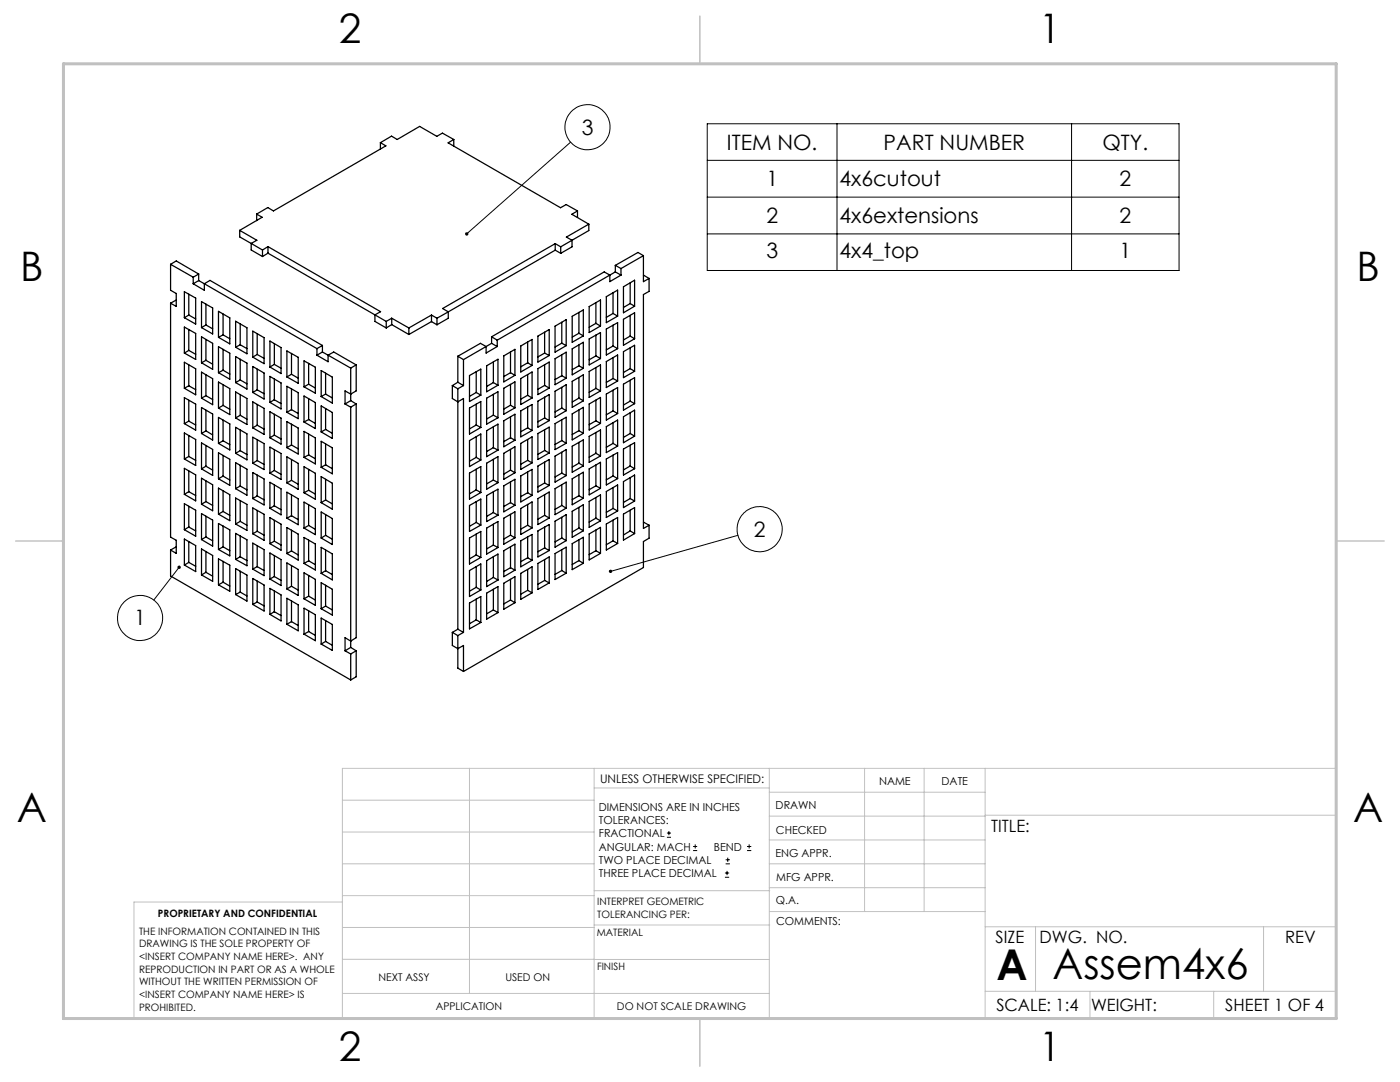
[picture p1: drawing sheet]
<svg xmlns="http://www.w3.org/2000/svg" width="279mm" height="216mm" viewBox="0 0 279 216" stroke-linecap="round" stroke-linejoin="round" font-family="sans-serif">
<g fill="none" stroke="#000" stroke-width=".2">
<path d="M113.9 28.4l-20.8 18.3M141.1 24.7h94.2v29.3h-94.2zM141.1 39.3h94.2M141.1 32h94.2M167 24.7v29.3M213.9 24.7v29.3M141.1 46.7h94.2M35.7 113.2l-5 6.5M147.2 106.8l-25.4 7.2M133.1 167.1h.8M133.1 166.2h.8M133.5 165.8v.9"/>
<path d="M138.3 169.7h.8M138.3 168.9h.8M138.7 168.5v.8M144.7 175h.8M144.7 174.2h.8M144.8 172.4h.9M144.8 171.6h.9M145.1 173.8v.8M145.2 171.1v.9M149.1 169.7h.8M149.1 168.9h.8M149.5 168.5v.8"/>
<circle cx="117.3" cy="25.4" r="4.5"/>
<circle cx="151.6" cy="105.6" r="4.5"/>
<circle cx="28" cy="123.3" r="4.5"/>
</g>
<g fill="none" stroke="#c0c0c0" stroke-width=".2">
<path d="M68.3 159.7h50.3M93.7 153.3v44.9M118.6 153.3v49.9M118.6 157.2h34.9M153.5 153.3v49.9M153.5 158.1h43.1M172.5 153.3v28.6M184.4 153.3v28.6M196.6 153.3v49.9M68.3 180h-41.6v23.2h240v-49.9h-198.4v49.9M68.3 178.7h50.3M68.3 172.4h50.3"/>
<path d="M68.3 166h50.3M118.6 177.7h35M153.5 167.6h43.1M153.5 162.8h43.1M153.5 172.4h43.1M153.5 177.1h43.1M196.6 162.7h70.1M68.3 198.2h85.2M68.3 191.4l85.2 .1M68.3 185.1h50.3M118.6 184.6h35M153.6 181.9h43"/>
<path d="M196.6 197.8h70.1M196.6 184.9h70.1M206.7 184.9v12.9M217.5 197.8v5.4M242.2 197.8v5.4M252.2 184.9v12.9"/>
</g>
<path d="M139.7 3.2v9.5M3.1 107.9h9.6M266.7 107.9h9.5M139.7 203.2v9.6" fill="none" stroke="#c0c0c0" stroke-width=".3"/>
<path d="M12.7 12.7h254v190.5h-254z" fill="none" stroke="#c0c0c0" stroke-width=".6"/>
<path d="M35.5 113a.34 .34 0 0 0 0 .4 .34 .34 0 0 0 .5 0 .34 .34 0 0 0-.1-.5l-.2 .3 .2-.3zM121.6 113.8l-.1 .3 .3-.1-.3 .1a.34 .34 0 0 0 .5 .2 .34 .34 0 0 0 .1-.5 .34 .34 0 0 0-.5 0zM93 46.4l-.2 .2 .1 .3 .2-.2-.2 .2a.34 .34 0 0 0 .5 0 .34 .34 0 0 0 0-.4 .34 .34 0 0 0-.4-.1z" fill="#000"/>
<g fill="none" stroke="#000" stroke-width=".25">
<path d="M75.9 28.5l1.1 .6-22.4 13-1.2-.7-2.2 1.3M75.9 28.5v1.3M90.6 27.8l-2.3-1.2-1.1 .6-3.5-2-4.4 2.6-1.2-.6-2.2 1.3M90.6 27.8l-1.2 .7 22.5 13 1.1-.7 2.3 1.3M90.6 27.8v1.3M34 52.7v5.2l1.2 .7v2.5l-1.2-.6M34 52.7l4.6 2.6M34 52.7l1.2-.6 4.5 2.6M35.2 59.9l-1.2 .6M36.8 58.2l2.3 1.3v5.2l-2.3-1.3zM37.7 58.7v4.2M38.6 55.3v1.3"/>
<path d="M38.6 56.6l2.2 1.3v-1.3M39.7 56l-1.1 .6M39.7 56l1.1 .6M39.7 54.7l-1.1 .6M39.7 54.7v1.3M40.8 56.6l22.5 13M40.8 56.6l1.1-.6 22.4 12.9M47.8 46l3.5 1.9-1.2 .7M47.8 46v1.3l2.3 1.3M50.1 48.6l2.3 1.3M50.1 48.6v1.3l2.3 1.3M51.2 42.7l1.1 .7-4.5 2.6"/>
<path d="M51.2 42.7v1.3M52.4 49.9v1.3M53.5 50.5l23.6 13.6M53.5 49.2l22.5 13-1.2 .6v1.3l2.3 1.3M53.5 49.2l-1.1 .7M53.5 49.2v1.3M53.5 50.5l-1.1 .7M110.8 48.6l1.1 .6M110.8 48.6l-22.5 13 1.2 .6M110.8 48.6v1.3M110.8 49.9l-21.3 12.3M110.8 49.9l1.1 .7"/>
<path d="M111.9 49.2v1.4M115.3 42.1l-1.2 .7 3.4 1.9M115.3 42.1v1.3M117.5 44.7l-4.5 2.6 1.2 .6v1.3l-2.3 1.4M117.5 44.7v1.3l-5.6 3.2M121 59.2l2.3-1.3v5.2l-2.3 1.3zM121.7 54.9l-22.5 13M121.7 54.9v1.3l2.2-1.3M121.7 54.9l-1.1-.6-22.5 12.9M122.3 58.4v4.1M122.8 54.3l1.1 .6M122.8 54.3l-1.1 .6"/>
<path d="M122.8 53l1.1 .6M122.8 53v1.3M123.9 53.6v1.3M124.4 57.2l2.2-1.3v5.2l-2.2 1.3zM125.8 56.4v4.2M128.4 51l-4.5 2.6M128.4 51v5.2l1.1-.6M128.4 51l-1.1-.6-4.5 2.6M128.4 54.9l1.1 .7M129.5 55.6v2.5l-1.1 .7v46.6l1.1-.6M34 60.5v46.7l1.2 .6v2.6l-1.2-.7M36.8 65.3l2.3 1.2v5.2l-2.3-1.3z"/>
<path d="M36.8 72.3l2.3 1.3v5.2l-2.3-1.3zM36.8 79.3l2.3 1.3v5.2l-2.3-1.3zM37.7 62.9l1.4 .7M37.7 65.8v4.1M37.7 72.8v4.2M37.7 79.9v4.1M37.7 62.9l-.9 .5M37.7 69.9l1.4 .8M37.7 69.9l-.9 .5M37.7 77l1.4 .8M37.7 77l-.9 .5M40.2 60.2l2.2 1.3v5.1l-2.2-1.2z"/>
<path d="M40.2 67.2l2.2 1.3v5.2l-2.2-1.3zM40.2 74.3l2.2 1.3v5.2l-2.2-1.4zM41.1 64.8l1.3 .8M41.1 79l1.3 .7M41.1 60.7v4.1M41.1 67.7v4.2M41.1 74.8v4.2M41.1 64.8l-.9 .6M41.1 71.9l1.3 .8M41.1 71.9l-.9 .5M41.1 79l-.9 .4M43.6 62.1l2.3 1.3v5.2l-2.3-1.3z"/>
<path d="M43.6 69.2l2.3 1.3v5.2l-2.3-1.3zM43.6 76.2l2.3 1.3v5.2l-2.3-1.3zM44.5 66.8l1.4 .8M44.5 73.9l1.4 .7M44.5 62.7v4.1M44.5 69.7v4.2M44.5 76.8v4.1M44.5 66.8l-.9 .5M44.5 73.9l-.9 .5M47 64.1l2.3 1.3v5.2l-2.3-1.3zM47 71.2l2.3 1.3v5.1l-2.3-1.3zM47 78.2l2.3 1.3v5.2l-2.3-1.3z"/>
<path d="M47.9 68.8l1.4 .8M47.9 75.8l1.4 .8M47.9 64.6v4.2M47.9 71.7v4.1M47.9 78.7v4.2M47.9 68.8l-.9 .5M47.9 75.8l-.9 .5M50.4 66.1l2.3 1.3v5.2l-2.3-1.3zM50.4 73.1l2.3 1.3v5.2l-2.3-1.3zM51.3 70.7l1.4 .8M51.3 66.6v4.1M51.3 73.7v4.1"/>
<path d="M51.3 70.7l-.9 .6M51.3 77.8l1.4 .8M51.3 77.8l-.9 .5M53.9 68.1l2.2 1.3v5.1l-2.2-1.3zM53.9 75.1l2.2 1.3v5.2l-2.2-1.3zM54.8 72.7l1.3 .8M54.8 79.8l1.3 .7M54.8 68.6v4.1M54.8 75.6v4.2M54.8 72.7l-.9 .5M54.8 79.8l-.9 .5M57.3 70l2.2 1.3v5.2l-2.2-1.3z"/>
<path d="M57.3 77.1l2.2 1.3v5.1l-2.2-1.2zM58.2 74.7l1.3 .8M58.2 70.5v4.2M58.2 77.6v4.1M58.2 74.7l-.9 .5M60.7 72l2.2 1.3v5.2l-2.2-1.3zM60.7 79l2.2 1.3v5.2l-2.2-1.3zM61.6 76.7l1.3 .7M61.6 72.5v4.2M61.6 79.6v4.1M61.6 76.7l-.9 .5M63.3 69.6v1.3"/>
<path d="M63.3 70.9l2.2 1.3v-1.3M64.1 73.9l2.2 1.3v5.2l-2.2-1.3zM64.3 70.2l-1 .7M64.3 70.2l1.2 .7M64.3 68.9l-1 .7M64.3 68.9v1.3M65 78.6l1.3 .8M65 74.5v4.1M65 78.6l-.9 .5M65.5 70.9l4.5 2.5M65.5 70.9l1.1-.7 4.5 2.6M70 73.4v6.5"/>
<path d="M70 79.9l-1.1 .7M70 79.9l1.1 .7M71.1 72.8v5.2l-1.1 .6-1.1-.6v2.6M71.1 72.8l-1.1 .6M77.1 64.1v1.3M78.2 63.5l3.4 1.9M78.2 63.5l-1.1 .6M78.2 64.8l3.4 1.9M78.2 63.5v1.3M78.2 64.8l-1.1 .6M81.6 65.4v1.3M86.1 62.9l1.1 .6"/>
<path d="M86.1 62.9l-4.5 2.5M86.1 62.9v1.3M86.1 64.2l-4.5 2.5M86.1 64.2l1.1 .6M87.2 63.5v1.3M89.5 62.2l-2.3 1.3M89.5 62.2v1.3l-2.3 1.3M90.3 76.9v2.6l1.1 .7 1.1-.7v46.7M90.3 76.9l1.1 .7M91.4 71.1v5.2M91.4 77.6v48M91.4 71.1l1.1 .7"/>
<path d="M91.4 76.3l1.1 .6M91.4 76.3l-1.1 .6M92.5 76.9l-1.1 .7M92.5 71.8v5.1M93.7 74.9l2.3-1.2v5.1l-2.3 1.3zM95 78.3l-1.3 .8M95 74.2v4.1M95 78.3l1 .5M97.1 73l2.3-1.3v5.2l-2.3 1.3zM97.1 79.4l2.3-1.2v5.2l-2.3 1.2zM98.1 68.5l-5.6 3.3M98.1 68.5l1.1 .6"/>
<path d="M98.1 67.2l1.1 .7M98.1 67.2v1.3M98.5 76.3l-1.4 .8M98.5 72.2v4.1M98.5 78.7v4.1M98.5 76.3l.9 .6M99.2 69.1l-2.2 1.3v-1.3l-1.1-.6-4.5 2.6M99.2 67.9v1.2M100.5 71l2.3-1.3v5.2l-2.3 1.3zM100.5 77.5l2.3-1.3v5.2l-2.3 1.3zM101.9 74.4l-1.4 .7M101.9 70.2v4.2"/>
<path d="M101.9 76.7v4.2M101.9 74.4l.9 .5M103.9 69l2.3-1.3v5.2l-2.3 1.3zM103.9 75.5l2.3-1.3v5.2l-2.3 1.3zM105.3 72.4l-1.4 .8M105.3 68.3v4.1M105.3 74.8v4.1M105.3 72.4l.9 .5M105.3 78.9l-1.4 .8M105.3 78.9l.9 .5M107.4 67.1l2.2-1.3v5.1l-2.2 1.3zM107.4 73.6l2.2-1.4v5.2l-2.2 1.3z"/>
<path d="M108.7 70.4l-1.3 .8M108.7 76.9l-1.3 .8M108.7 66.3v4.1M108.7 72.8v4.1M108.7 79.2v4.2M108.7 70.4l.9 .5M108.7 76.9l.9 .5M110.8 65.1l2.2-1.3v5.2l-2.2 1.3zM110.8 71.6l2.2-1.3v5.2l-2.2 1.3zM110.8 78.1l2.2-1.3v5.2l-2.2 1.3zM112.1 68.5l-1.3 .8M112.1 64.3v4.2"/>
<path d="M112.1 70.8v4.2M112.1 77.3v4.1M112.1 68.5l.9 .5M112.1 75l-1.3 .7M112.1 75l.9 .5M114.2 63.1l2.2-1.3v5.2l-2.2 1.3zM114.2 69.6l2.2-1.3v5.2l-2.2 1.3zM114.2 76.1l2.2-1.3v5.2l-2.2 1.3zM115.5 79.4l-1.3 .8M115.5 66.5l-1.3 .8M115.5 62.3v4.2M115.5 68.8v4.2"/>
<path d="M115.5 75.3v4.1M115.5 66.5l.9 .5M115.5 73l-1.3 .8M115.5 73l.9 .5M115.5 79.4l.9 .6M117.6 61.2l2.2-1.3v5.2l-2.2 1.3zM117.6 67.6l2.2-1.2v5.1l-2.2 1.3zM117.6 74.1l2.2-1.3v5.2l-2.2 1.3zM118.9 64.5l-1.3 .8M118.9 71l-1.3 .8M118.9 60.4v4.1M118.9 66.9v4.1"/>
<path d="M118.9 73.3v4.2M118.9 79.8v4.2M118.9 64.5l.9 .6M118.9 71l.9 .5M118.9 77.5l-1.3 .8M118.9 77.5l.9 .5M121 65.7l2.3-1.3v5.2l-2.3 1.2zM121 72.1l2.3-1.3v5.2l-2.3 1.3zM121 78.6l2.3-1.3v5.2l-2.3 1.3zM122.3 62.5l-1.3 .8M122.3 69l-1.3 .8M122.3 64.9v4.1"/>
<path d="M122.3 71.4v4.1M122.3 77.9v4.1M122.3 62.5l1 .6M122.3 69l1 .6M122.3 75.5l-1.3 .8M122.3 75.5l1 .5M124.4 63.7l2.2-1.3v5.2l-2.2 1.3zM124.4 70.2l2.2-1.3v5.2l-2.2 1.3zM124.4 76.7l2.2-1.3v5.1l-2.2 1.3zM125.8 60.6l-1.4 .7M125.8 67.1l-1.4 .7M125.8 62.9v4.2"/>
<path d="M125.8 69.4v4.2M125.8 75.9v4.1M125.8 60.6l.8 .5M125.8 73.6l-1.4 .7M125.8 67.1l.8 .5M125.8 73.6l.8 .5M36.8 86.4l2.3 1.3v5.2l-2.3-1.3zM36.8 93.5l2.3 1.3v5.1l-2.3-1.3zM37.7 86.9v4.2M37.7 94v4.1M37.7 84l1.4 .8M37.7 84l-.9 .5"/>
<path d="M37.7 91.1l1.4 .8M37.7 91.1l-.9 .5M37.7 98.1l1.4 .8M37.7 98.1l-.9 .5M40.2 81.3l2.2 1.3v5.2l-2.2-1.3zM40.2 88.4l2.2 1.3v5.2l-2.2-1.3zM40.2 95.4l2.2 1.3v5.2l-2.2-1.3zM41.1 81.8v4.2M41.1 88.9v4.1M41.1 96v4.1M41.1 93l1.3 .8M41.1 86l1.3 .8"/>
<path d="M41.1 86l-.9 .5M41.1 93l-.9 .6M43.6 83.3l2.3 1.3v5.2l-2.3-1.3zM43.6 90.3l2.3 1.4v5.1l-2.3-1.3zM43.6 97.4l2.3 1.3v5.2l-2.3-1.3zM44.5 80.9l1.4 .8M44.5 87.9l1.4 .8M44.5 83.8v4.1M44.5 90.9v4.1M44.5 97.9v4.2M44.5 95l1.4 .8M44.5 80.9l-.9 .5"/>
<path d="M44.5 87.9l-.9 .6M44.5 95l-.9 .5M47 85.3l2.3 1.3v5.2l-2.3-1.3zM47 92.3l2.3 1.3v5.2l-2.3-1.3zM47 99.4l2.3 1.2v5.2l-2.3-1.2zM47.9 82.9l1.4 .7M47.9 85.8v4.1M47.9 92.8v4.2M47.9 99.9v4.1M47.9 89.9l1.4 .8M47.9 97l1.4 .8M47.9 82.9l-.9 .5"/>
<path d="M47.9 89.9l-.9 .6M47.9 97l-.9 .5M50.4 80.2l2.3 1.3v5.2l-2.3-1.3zM50.4 87.2l2.3 1.3v5.2l-2.3-1.3zM50.4 94.3l2.3 1.3v5.2l-2.3-1.3zM51.3 80.7v4.1M51.3 87.7v4.2M51.3 94.8v4.2M51.3 84.8l1.4 .8M51.3 84.8l-.9 .6M51.3 91.9l1.4 .8M51.3 91.9l-.9 .5"/>
<path d="M51.3 99l1.4 .7M51.3 99l-.9 .5M53.9 82.2l2.2 1.2v5.2l-2.2-1.3zM53.9 89.2l2.2 1.3v5.2l-2.2-1.3zM53.9 96.2l2.2 1.3v5.2l-2.2-1.3zM54.8 82.7v4.1M54.8 89.7v4.2M54.8 96.8v4.1M54.8 86.8l1.3 .8M54.8 93.9l1.3 .8M54.8 86.8l-.9 .5M54.8 93.9l-.9 .5"/>
<path d="M57.3 84.1l2.2 1.3v5.2l-2.2-1.3zM57.3 91.2l2.2 1.3v5.1l-2.2-1.3zM57.3 98.2l2.2 1.3v5.2l-2.2-1.3zM58.2 81.7l1.3 .8M58.2 84.6v4.2M58.2 91.7v4.1M58.2 98.7v4.2M58.2 88.8l1.3 .8M58.2 81.7l-.9 .6M58.2 95.8l1.3 .8M58.2 88.8l-.9 .5M58.2 95.8l-.9 .5"/>
<path d="M60.7 86.1l2.2 1.3v5.2l-2.2-1.3zM60.7 93.1l2.2 1.3v5.2l-2.2-1.3zM61.6 86.6v4.2M61.6 93.7v4.1M61.6 83.7l1.3 .8M61.6 83.7l-.9 .5M61.6 90.8l1.3 .7M61.6 90.8l-.9 .5M61.6 97.8l1.3 .8M61.6 97.8l-.9 .5M64.1 81l2.2 1.3v5.2l-2.2-1.3zM64.1 88.1l2.2 1.3v5.1l-2.2-1.3z"/>
<path d="M64.1 95.1l2.2 1.3v5.2l-2.2-1.3zM65 81.5v4.2M65 88.6v4.1M65 95.6v4.2M65 85.7l1.3 .8M65 85.7l-.9 .5M65 92.7l1.3 .8M65 92.7l-.9 .5M65 99.8l1.3 .7M65 99.8l-.9 .5M68.9 80.6l1.1 .6M70 81.2v48"/>
<path d="M71.1 80.6v46.6l-1.1 .7-1.1-.7v2.7M71.1 80.6l-1.1 .6M93.7 81.4l2.3-1.3v5.2l-2.3 1.3zM93.7 87.9l2.3-1.3v5.2l-2.3 1.3zM93.7 94.4l2.3-1.3v5.2l-2.3 1.3zM95 80.6v4.2M95 87.1v4.2M95 93.6v4.2M95 84.8l-1.3 .8M95 84.8l1 .5M95 91.3l-1.3 .7M95 91.3l1 .5"/>
<path d="M95 97.8l-1.3 .7M95 97.8l1 .5M97.1 85.9l2.3-1.3v5.2l-2.3 1.3zM97.1 92.4l2.3-1.3v5.2l-2.3 1.3zM97.1 98.9l2.3-1.3v5.2l-2.3 1.3zM98.5 85.2v4.1M98.5 91.7v4.1M98.5 98.1v4.2M98.5 82.8l-1.4 .8M98.5 82.8l.9 .6M98.5 89.3l-1.4 .8M98.5 89.3l.9 .5"/>
<path d="M98.5 95.8l-1.4 .8M98.5 95.8l.9 .5M100.5 84l2.3-1.3v5.1l-2.3 1.3zM100.5 90.5l2.3-1.4v5.2l-2.3 1.3zM100.5 96.9l2.3-1.3v5.2l-2.3 1.3zM101.9 80.9l-1.4 .7M101.9 83.2v4.1M101.9 89.7v4.1M101.9 96.2v4.1M101.9 80.9l.9 .5M101.9 87.3l-1.4 .8M101.9 87.3l.9 .5"/>
<path d="M101.9 93.8l-1.4 .8M101.9 93.8l.9 .5M103.9 82l2.3-1.3v5.2l-2.3 1.3zM103.9 88.5l2.3-1.3v5.2l-2.3 1.3zM103.9 95l2.3-1.3v5.1l-2.3 1.4zM105.3 81.2v4.2M105.3 87.7v4.2M105.3 94.2v4.1M105.3 85.4l-1.4 .7M105.3 85.4l.9 .5M105.3 91.9l-1.4 .7M105.3 91.9l.9 .5"/>
<path d="M105.3 98.3l-1.4 .8M105.3 98.3l.9 .5M107.4 80l2.2-1.3v5.2l-2.2 1.3zM107.4 86.5l2.2-1.3v5.2l-2.2 1.3zM107.4 93l2.2-1.3v5.2l-2.2 1.3zM107.4 99.5l2.2-1.3v5.2l-2.2 1.3zM108.7 85.7v4.2M108.7 92.2v4.2M108.7 98.7v4.1M108.7 83.4l-1.3 .8M108.7 89.9l-1.3 .8M108.7 83.4l.9 .5"/>
<path d="M108.7 89.9l.9 .5M108.7 96.4l-1.3 .8M108.7 96.4l.9 .5M110.8 84.5l2.2-1.2v5.1l-2.2 1.3zM110.8 91l2.2-1.3v5.2l-2.2 1.3zM110.8 97.5l2.2-1.3v5.2l-2.2 1.3zM112.1 81.4l-1.3 .8M112.1 83.7v4.2M112.1 90.2v4.2M112.1 96.7v4.2M112.1 81.4l.9 .6M112.1 87.9l-1.3 .8"/>
<path d="M112.1 87.9l.9 .5M112.1 94.4l-1.3 .8M112.1 94.4l.9 .5M114.2 82.6l2.2-1.3v5.2l-2.2 1.3zM114.2 89l2.2-1.2v5.2l-2.2 1.2zM114.2 95.5l2.2-1.3v5.2l-2.2 1.3zM115.5 81.8v4.1M115.5 88.3v4.1M115.5 94.8v4.1M115.5 85.9l-1.3 .8M115.5 92.4l-1.3 .8M115.5 85.9l.9 .6"/>
<path d="M115.5 92.4l.9 .6M115.5 98.9l-1.3 .8M115.5 98.9l.9 .5M117.6 80.6l2.2-1.3v5.2l-2.2 1.3zM117.6 87.1l2.2-1.3v5.2l-2.2 1.3zM117.6 93.6l2.2-1.3v5.1l-2.2 1.3zM118.9 86.3v4.2M118.9 92.8v4.1M118.9 99.3v4.1M118.9 84l-1.3 .7M118.9 90.5l-1.3 .7M118.9 84l.9 .5"/>
<path d="M118.9 90.5l.9 .5M118.9 96.9l-1.3 .8M118.9 96.9l.9 .5M121 85.1l2.3-1.3v5.2l-2.3 1.3zM121 91.6l2.3-1.3v5.2l-2.3 1.3zM121 98.1l2.3-1.3v5.2l-2.3 1.3zM122.3 84.3v4.2M122.3 90.8v4.2M122.3 97.3v4.2M122.3 82l-1.3 .8M122.3 88.5l-1.3 .8M122.3 82l1 .5"/>
<path d="M122.3 95l-1.3 .7M122.3 88.5l1 .5M122.3 95l1 .5M124.4 83.1l2.2-1.3v5.2l-2.2 1.3zM124.4 89.6l2.2-1.3v5.2l-2.2 1.3zM124.4 96.1l2.2-1.3v5.2l-2.2 1.3zM125.8 82.4v4.1M125.8 88.8v4.2M125.8 95.3v4.2M125.8 80l-1.4 .8M125.8 86.5l-1.4 .8M125.8 93l-1.4 .8"/>
<path d="M125.8 80l.8 .5M125.8 86.5l.8 .5M125.8 93l.8 .5M125.8 99.5l-1.4 .8M125.8 99.5l.8 .5M34 109.7v5.2l36 20.8M35.2 109.1l-1.2 .6M36.8 107.6l2.3 1.3v5.2l-2.3-1.4zM36.8 100.5l2.3 1.3v5.2l-2.3-1.3zM37.7 101v4.2M37.7 108.1v4.1M37.7 105.2l1.4 .7"/>
<path d="M37.7 105.2l-.9 .5M37.7 112.2l1.4 .8M37.7 112.2l-.9 .5M40.2 109.5l2.2 1.3v5.2l-2.2-1.3zM40.2 102.5l2.2 1.3v5.2l-2.2-1.3zM41.1 103v4.1M41.1 110v4.2M41.1 100.1l1.3 .8M41.1 107.1l1.3 .8M41.1 100.1l-.9 .5M41.1 107.1l-.9 .6M41.1 114.2l1.3 .8"/>
<path d="M41.1 114.2l-.9 .5M43.6 111.5l2.3 1.3v5.2l-2.3-1.3zM43.6 104.5l2.3 1.2v5.2l-2.3-1.3zM44.5 105v4.1M44.5 112v4.2M44.5 102.1l1.4 .7M44.5 109.1l1.4 .8M44.5 102.1l-.9 .5M44.5 109.1l-.9 .5M44.5 116.2l1.4 .7M44.5 116.2l-.9 .5M47 113.5l2.3 1.3v5.1l-2.3-1.3z"/>
<path d="M47 106.4l2.3 1.3v5.2l-2.3-1.3zM47.9 106.9v4.2M47.9 114v4.1M47.9 104l1.4 .8M47.9 111.1l1.4 .8M47.9 118.1l1.4 .8M47.9 104l-.9 .6M47.9 111.1l-.9 .5M47.9 118.1l-.9 .5M50.4 115.4l2.3 1.3v5.2l-2.3-1.3zM50.4 101.4l2.3 1.2v5.2l-2.3-1.3zM50.4 108.4l2.3 1.3v5.2l-2.3-1.3z"/>
<path d="M51.3 101.8v4.2M51.3 108.9v4.2M51.3 116v4.1M51.3 106l1.4 .8M51.3 106l-.9 .5M51.3 113.1l1.4 .7M51.3 113.1l-.9 .5M53.9 117.4l2.2 1.3v5.2l-2.2-1.3zM53.9 103.3l2.2 1.3v5.2l-2.2-1.3zM53.9 110.3l2.2 1.4v5.1l-2.2-1.3zM54.8 103.8v4.2M54.8 110.9v4.1"/>
<path d="M54.8 117.9v4.2M54.8 100.9l1.3 .8M54.8 108l1.3 .8M54.8 100.9l-.9 .5M54.8 115l1.3 .8M54.8 108l-.9 .5M54.8 115l-.9 .5M57.3 119.4l2.2 1.3v5.2l-2.2-1.3zM57.3 105.3l2.2 1.3v5.2l-2.2-1.3zM57.3 112.3l2.2 1.3v5.2l-2.2-1.3zM58.2 105.8v4.1M58.2 112.9v4.1"/>
<path d="M58.2 119.9v4.1M58.2 102.9l1.3 .8M58.2 102.9l-.9 .5M58.2 117l1.3 .8M58.2 109.9l1.3 .8M58.2 109.9l-.9 .6M58.2 117l-.9 .5M60.7 100.2l2.2 1.3v5.2l-2.2-1.3zM60.7 107.2l2.2 1.3v5.2l-2.2-1.3zM60.7 114.3l2.2 1.3v5.2l-2.2-1.3zM61.6 100.7v4.1M61.6 107.8v4.1"/>
<path d="M61.6 114.8v4.2M61.6 104.8l1.3 .8M61.6 104.8l-.9 .6M61.6 111.9l1.3 .8M61.6 111.9l-.9 .5M61.6 119l1.3 .7M61.6 119l-.9 .5M64.1 102.2l2.2 1.3v5.2l-2.2-1.3zM64.1 109.2l2.2 1.3v5.2l-2.2-1.3zM64.1 116.3l2.2 1.3v5.1l-2.2-1.2zM65 102.7v4.1M65 109.7v4.2"/>
<path d="M65 116.8v4.1M65 106.8l1.3 .8M65 106.8l-.9 .6M65 113.9l1.3 .8M65 113.9l-.9 .5M93.7 100.9l2.3-1.3v5.2l-2.3 1.2zM93.7 107.4l2.3-1.4v5.2l-2.3 1.3zM93.7 113.8l2.3-1.3v5.2l-2.3 1.3zM95 100.1v4.1M95 106.6v4.1M95 113.1v4.1M95 119.5v4.2"/>
<path d="M95 104.2l-1.3 .8M95 104.2l1 .6M95 110.7l-1.3 .8M95 110.7l1 .5M95 117.2l-1.3 .8M95 117.2l1 .5M97.1 118.4l2.3-1.3v5.1l-2.3 1.3zM97.1 105.4l2.3-1.3v5.2l-2.3 1.3zM97.1 111.9l2.3-1.3v5.1l-2.3 1.4zM98.5 104.6v4.2M98.5 111.1v4.1M98.5 117.6v4.1"/>
<path d="M98.5 102.3l-1.4 .7M98.5 102.3l.9 .5M98.5 108.8l-1.4 .7M98.5 108.8l.9 .5M98.5 115.2l-1.4 .8M98.5 115.2l.9 .5M100.5 116.4l2.3-1.3v5.2l-2.3 1.3zM100.5 103.4l2.3-1.3v5.2l-2.3 1.3zM100.5 109.9l2.3-1.3v5.2l-2.3 1.3zM101.9 102.6v4.2M101.9 109.1v4.2M101.9 115.6v4.1"/>
<path d="M101.9 100.3l-1.4 .8M101.9 106.8l-1.4 .8M101.9 100.3l.9 .5M101.9 113.3l-1.4 .8M101.9 106.8l.9 .5M101.9 119.7l-1.4 .8M101.9 113.3l.9 .5M101.9 119.7l.9 .6M103.9 114.4l2.3-1.3v5.2l-2.3 1.3zM103.9 101.5l2.3-1.3v5.1l-2.3 1.3zM103.9 107.9l2.3-1.3v5.2l-2.3 1.3zM105.3 100.6v4.2"/>
<path d="M105.3 107.1v4.2M105.3 113.6v4.2M105.3 104.8l-1.4 .8M105.3 104.8l.9 .5M105.3 111.3l-1.4 .8M105.3 111.3l.9 .5M105.3 117.8l-1.4 .8M105.3 117.8l.9 .5M107.4 112.4l2.2-1.3v5.2l-2.2 1.3zM107.4 105.9l2.2-1.2v5.2l-2.2 1.2zM108.7 105.2v4.1M108.7 111.7v4.1"/>
<path d="M108.7 102.8l-1.3 .8M108.7 109.3l-1.3 .8M108.7 102.8l.9 .6M108.7 109.3l.9 .6M108.7 115.8l-1.3 .8M108.7 115.8l.9 .5M110.8 110.5l2.2-1.3v5.2l-2.2 1.2zM110.8 104l2.2-1.3v5.2l-2.2 1.3zM112.1 103.2v4.2M112.1 109.7v4.1M112.1 100.9l-1.3 .7M112.1 100.9l.9 .5"/>
<path d="M112.1 107.4l-1.3 .7M112.1 107.4l.9 .5M112.1 113.8l-1.3 .8M112.1 113.8l.9 .6M114.2 108.5l2.2-1.3v5.2l-2.2 1.3zM114.2 102l2.2-1.3v5.2l-2.2 1.3zM115.5 101.2v4.2M115.5 107.7v4.2M115.5 105.4l-1.3 .8M115.5 111.9l-1.3 .7M115.5 105.4l.9 .5M115.5 111.9l.9 .5"/>
<path d="M117.6 106.5l2.2-1.3v5.2l-2.2 1.3zM117.6 100l2.2-1.3v5.2l-2.2 1.3zM118.9 105.8v4.1M118.9 103.4l-1.3 .8M118.9 109.9l-1.3 .8M118.9 103.4l.9 .5M118.9 109.9l.9 .5M121 104.6l2.3-1.3v5.1l-2.3 1.3zM122.3 103.8v4.1M122.3 101.5l-1.3 .7M122.3 107.9l-1.3 .8M122.3 101.5l1 .5"/>
<path d="M122.3 107.9l1 .5M124.4 102.6l2.2-1.3v5.2l-2.2 1.3zM125.8 101.8v4.1M125.8 105.9l-1.4 .9M125.8 105.9l.8 .6M128.4 104.2l1.1 .6M129.5 104.8v2.6l-1.1 .7v5.1l-35.9 20.8M51.3 120.1l1.4 .8M51.3 120.1l-.9 .5M54.8 122.1l1.3 .7M54.8 122.1l-.9 .5M58.2 124l1.3 .8"/>
<path d="M58.2 124l-.9 .6M60.7 121.4l2.2 1.3v5.1l-2.2-1.3zM61.6 121.9v4.1M61.6 126l1.3 .8M61.6 126l-.9 .5M64.1 123.3l2.2 1.3v5.2l-2.2-1.3zM65 123.8v4.2M65 120.9l1.3 .8M65 120.9l-.9 .6M65 128l1.3 .8M65 128l-.9 .5M68.9 129.9l1.1 .6"/>
<path d="M70 130.5v5.2M70 129.2l-1.1 .7M70 129.2l1.1 .7M71.1 129.9v5.1l-1.1 .7M71.1 129.9l-1.1 .6M90.3 126.2v2.6l1.1 .6 1.1-.6v5.2M90.3 126.2l1.1 .6M91.4 126.8v6.5l1.1 .7M91.4 125.6l1.1 .6M91.4 125.6l-1.1 .6M92.5 126.2l-1.1 .6M93.7 120.3l2.3-1.3v5.2l-2.3 1.3z"/>
<path d="M95 123.7l-1.3 .8M95 123.7l1 .5M98.5 121.7l-1.4 .8M98.5 121.7l.9 .5"/>
</g>
<g font-size="8.5">
<text x="198.9" y="195.5">A</text>
<text x="210.1" y="195.4">Assem4x6</text>
</g>
<g font-size="8.1">
<text x="67.6" y="8.5">2</text>
<text x="207.3" y="8.5">1</text>
<text x="4" y="56.2">B</text>
<text x="270.7" y="56.2">B</text>
<text x="3.3" y="164.1">A</text>
<text x="270" y="164.1">A</text>
<text x="67.6" y="211.7">2</text>
<text x="207.3" y="211.7">1</text>
</g>
<g font-size="4.2">
<text x="116.1" y="26.9">3</text>
<text x="145.1" y="29.9">ITEM NO.</text>
<text x="176.3" y="29.9">PART NUMBER</text>
<text x="220" y="29.9">QTY.</text>
<text x="152.9" y="37.2">1</text>
<text x="167.6" y="37.2">4x6cutout</text>
<text x="223.4" y="37.2">2</text>
<text x="152.9" y="44.5">2</text>
<text x="167.6" y="44.5">4x6extensions</text>
<text x="223.4" y="44.5">2</text>
<text x="152.9" y="51.4">3</text>
<text x="167.6" y="51.4">4x4_top</text>
<text x="223.4" y="51.4">1</text>
<text x="150.4" y="107.1">2</text>
<text x="26.8" y="124.8">1</text>
</g>
<g font-size="3.4">
<text x="197.8" y="166">TITLE:</text>
<text x="198.7" y="188.1">SIZE</text>
<text x="207.5" y="188.1">DWG. NO.</text>
<text x="256.5" y="188.2">REV</text>
<text x="198.8" y="201.7">SCALE: 1:4</text>
<text x="217.7" y="201.8">WEIGHT:</text>
<text x="244.5" y="201.7">SHEET 1 OF 4</text>
</g>
<text font-size="2.4" x="119.8" y="156.2">UNLESS OTHERWISE SPECIFIED:</text>
<g font-size="2.2">
<text x="119.5" y="161.8">DIMENSIONS ARE IN INCHES</text>
<text x="154.8" y="161.4">DRAWN</text>
<text x="175.4" y="156.6">NAME</text>
<text x="187.9" y="156.7">DATE</text>
<text x="119.5" y="164.4">TOLERANCES:</text>
<text x="119.5" y="167.1">FRACTIONAL</text>
<text x="154.9" y="166.3">CHECKED</text>
<text x="119.5" y="169.7">ANGULAR: MACH</text>
<text x="119.5" y="172.4">TWO PLACE DECIMAL</text>
<text x="142.5" y="169.7">BEND</text>
<text x="154.8" y="171">ENG APPR.</text>
<text x="119.5" y="175">THREE PLACE DECIMAL</text>
<text x="154.9" y="175.7">MFG APPR.</text>
<text x="154.9" y="180.4">Q.A.</text>
<text x="154.9" y="184.6">COMMENTS:</text>
</g>
<g font-size="2.1">
<text x="75.5" y="195.7">NEXT ASSY</text>
<text x="100.9" y="195.7">USED ON</text>
<text x="86.9" y="201.5">APPLICATION</text>
<text x="123.1" y="201.6">DO NOT SCALE DRAWING</text>
</g>
<g font-size="2">
<text x="31.5" y="182.9">PROPRIETARY AND CONFIDENTIAL</text>
<text x="119.2" y="180.6">INTERPRET GEOMETRIC</text>
<text x="119.2" y="183.1">TOLERANCING PER:</text>
<text x="27.8" y="186.5">THE INFORMATION CONTAINED IN THIS</text>
<text x="27.8" y="189">DRAWING IS THE SOLE PROPERTY OF</text>
<text x="27.8" y="191.6">&lt;INSERT COMPANY NAME HERE&gt;. ANY</text>
<text x="119.1" y="186.7">MATERIAL</text>
<text x="27.8" y="194.1">REPRODUCTION IN PART OR AS A WHOLE</text>
<text x="27.8" y="196.6">WITHOUT THE WRITTEN PERMISSION OF</text>
<text x="119.1" y="193.5">FINISH</text>
<text x="27.8" y="199.1">&lt;INSERT COMPANY NAME HERE&gt; IS</text>
<text x="27.8" y="201.7">PROHIBITED.</text>
</g>
</svg>
